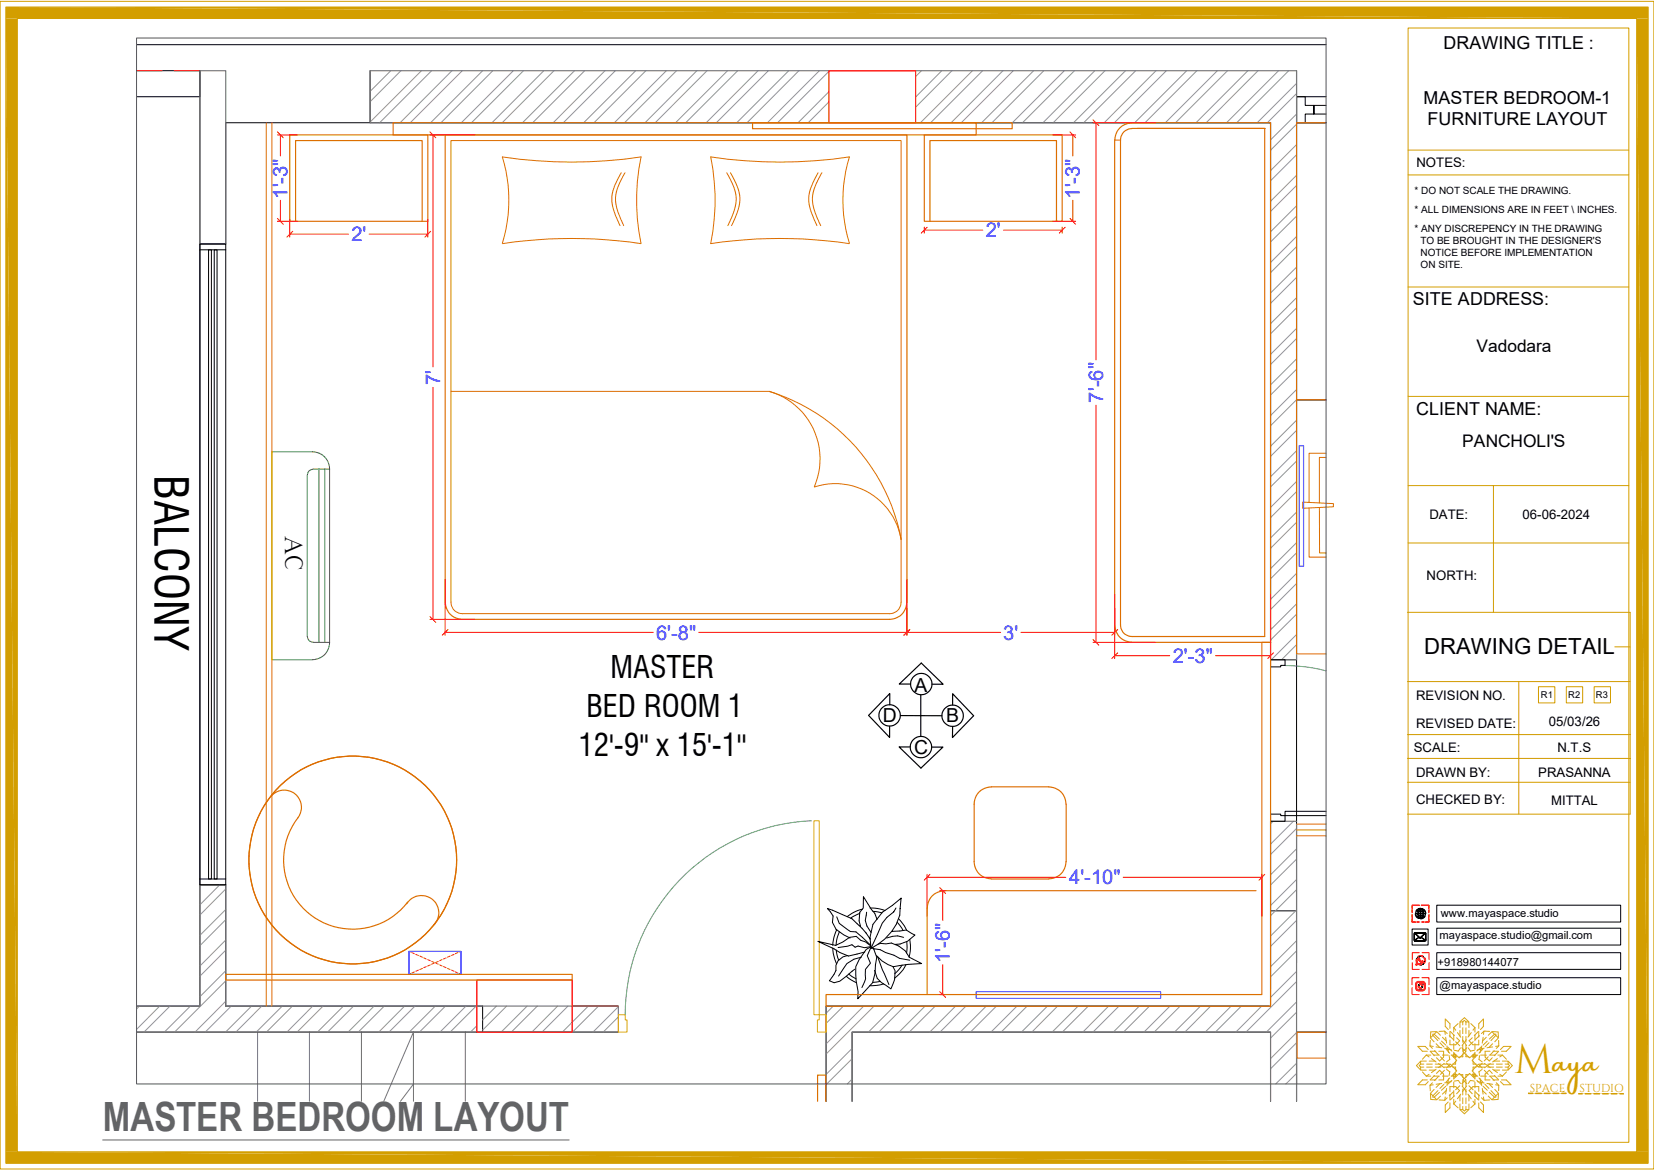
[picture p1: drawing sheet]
<svg xmlns="http://www.w3.org/2000/svg" width="420mm" height="297mm" viewBox="0 0 420 297" stroke-linecap="round" stroke-linejoin="round" font-family="sans-serif">
<path d="M65.4 262v17.6M78.6 262v17.6M91.8 262v17.6M97.5 279.6l7.5-17.6v13.2l-3.3 4.4M105 262v17.6M118.2 262v17.6" fill="none" stroke="#767676" stroke-width=".25"/>
<g fill="none" stroke="#000" stroke-width=".25">
<path d="M34.7 17.9h16.1v6.7h-16.1M34.7 11.3h302M50.8 17.9v237.5h-16.1M94 17.9v13.3M329.2 17.9v226.5M336.7 26.8h-3.1v2.2h-2.2v2.2h-2.2v-6.6h2.2v2.2h2.2v2.2h3.1M336.7 24.6h-7.5v6.6h7.5h-7.5M50.8 61.9h6.5v162.7h-6.5zM50.8 61.9h6.5v-30.7h265.3v136.3h6.6M50.8 63.4h6.5M53 63.4h.7v159.7h-.7zM54.4 63.4h.7v159.7h-.7z"/>
<path d="M322.6 167.5h3.7v1.4h-1.1v.4h-2.6zM322.6 208.5v42.5M322.6 206.7h2.6v.4h1.1v1.4h-3.7zM336.7 206h-10.4v1.1h10.4M50.8 224.6h6.5v30.8h65.3v6.6M50.8 223.1h6.5M212.5 236l-.7 2-.3 2M212.5 232.7l.6 1.7 2.8 2.1 1.4 .1 3.7 3.3M213.1 236.5l-.5 1.7-.3 1.7M215.9 238.1l-1.7-.8-1.9-1.4-.9-1.8 .1-1.6-1.4-1.9 6.2 2.6a20.8 20.8 0 0 1 4.6 5.2M218.3 231.9l-2.3 1.2M219 230.8l-2 .7-1.9 1.2"/>
<path d="M220 231.6l-.3 2 .4 1.5 1.1 1.6M220.9 230.5l1.9 .1 1.9 .5M221.7 231.4l2.2 .3M222.7 233.4l-.6-1.5-.8-1-2.1-3.3v2.9l-.9 1.1-.2 2.2 .4 1.4M223.1 239.6l.5-.1 1.4 .1 1.4-.2 1.8 .8 1.7 1.2 1 1.6 3.1 1.6-3.4 .2-3.8 .6-1.3-.5-1.6-1-1.4-1.3M224.1 231.6l2.5-1.8 2.2-1.8-.2 2.6a10.5 10.5 0 0 1-4 7.8l-3.4 2.3-.3-2.7 .8-3.3zM226.5 236.4l3.6-.3 2.2 1.3-1.8 1.5-1.9 .7-1.2 .1M227.5 230.5l-.6 1-1.7 1.4-1.2 1.5-2.8 6.2M227.8 234.1l1.5 2.1M228.1 233.2l1.6 1.9 .6 1.1M229.4 238l-1.5-.4-1.3 .1-1.5 .4M230.3 239l-.1 2.9"/>
<path d="M231 238.5l.2 2.2-.4 2.2M322.6 231.2h6.6M211.5 240.6l.1 1.4 .8 2.7M212.3 241.2l.7 2.6M212.8 240.5l2.4-.3 1.1-.4 .8 .7 .8-.3 1.6 .4 1.5-.3 .1-.2-1.3-1-1.2-.4-1.2-1-1.7 .3-1.7 1.1-1.8 .9-4.5-1 4.1 1.9 1.5 .9 2.1 .9 4.2-1M214.9 247.8l2.6 1.7M215.2 242.6a3.2 3.2 0 0 0-2.9 3.8l-1.7 2.6 1.2 .5 1.4-.4 3.8-3.1M215.5 247.3l1.9 1.2M218.7 243l-1.9 .5-1.7 1.1-2.2 3.2M221.2 240.3l-1.2 .7-1.9 2.6-.8 1.8 .1 3.5 .5 2.8-.1 1.8 3.8-4 .6-2.5 .1-2.1 .3-1.9-.8-2.3-.7-.2-.9 2.1 .8 1.9-1.2 1.6v2.4l-.9 2.2M221.6 240.8l1.9 .3 1.4 .7 2.1 .7 1.4 .8 2.6 .5M222.9 243l1.2 3.2 1.6 3.7"/>
<path d="M223.5 249.1l-1.9 .3M224.4 249.8l-1.8 .3-1.7 .1M226.8 245.4l.5 1.1-.1 2.2-1 2.3-2.4-1.6-1-1-.7-2.1M229.1 245l-1.9 2.2M230.1 244.9l-.8 1.3-2.1 2.1M322.6 255.4h-112.8v24.2M34.7 262h122.3M216.4 279.6v-17.6h106.2v17.6M336.7 262h-7.5v17.6"/>
</g>
<g fill="none" stroke="#939598" stroke-width=".25">
<path d="M94.1 17.9l-.1 .1M99.2 17.9l-5.2 5.3M101.8 17.9l-7.8 7.9M107 17.9l-13 13.1M109.6 17.9l-13.2 13.3M114.8 17.9l-13.2 13.3M117.4 17.9l-13.2 13.3M122.6 17.9l-13.3 13.3M125.1 17.9l-13.1 13.3M130.3 17.9l-13.2 13.3M132.9 17.9l-13.2 13.3M138.1 17.9l-13.2 13.3"/>
<path d="M140.7 17.9l-13.2 13.3M145.9 17.9l-13.2 13.3M148.5 17.9l-13.2 13.3M153.6 17.9l-13.1 13.3M156.3 17.9l-13.3 13.3M161.4 17.9l-13.2 13.3M164 17.9l-13.2 13.3M169.2 17.9l-13.2 13.3M171.8 17.9l-13.2 13.3M177 17.9l-13.2 13.3M179.5 17.9l-13.1 13.3M184.7 17.9l-13.2 13.3"/>
<path d="M187.3 17.9l-13.2 13.3M192.5 17.9l-13.2 13.3M195.1 17.9l-13.2 13.3M200.3 17.9l-13.2 13.3M202.9 17.9l-13.2 13.3M208.1 17.9l-13.2 13.3M210.5 18.1l-13.1 13.1M234 17.9l-1.5 1.5M239.1 17.9l-6.6 6.7M241.7 17.9l-9.2 9.3M246.9 17.9l-13.2 13.3M249.5 17.9l-13.2 13.3"/>
<path d="M254.7 17.9l-13.2 13.3M257.3 17.9l-13.2 13.3M262.5 17.9l-13.2 13.3M265 17.9l-13.1 13.3M270.3 17.9l-13.3 13.3M272.8 17.9l-13.2 13.3M278 17.9l-13.2 13.3M280.6 17.9l-13.2 13.3M285.8 17.9l-13.2 13.3M288.4 17.9l-13.2 13.3M293.5 17.9l-13.1 13.3M296.2 17.9l-13.2 13.3"/>
<path d="M301.3 17.9l-13.2 13.3M303.9 17.9l-13.2 13.3M309.1 17.9l-13.2 13.3M311.7 17.9l-13.2 13.3M316.9 17.9l-13.2 13.3M319.4 17.9l-13.1 13.3M324.7 17.9l-13.3 13.3M327.2 17.9l-13.2 13.3M210.5 25.9l-5.3 5.3M210.5 23.3l-7.9 7.9M210.5 31.1l-.1 .1M329.2 23.7l-7.4 7.5"/>
<path d="M329.2 31.5l-6.6 6.6M329.2 39.3l-6.6 6.6M329.2 21.2l-10 10M329.2 29l-6.6 6.5M329.2 36.7l-6.6 6.6M329.2 47.1l-6.6 6.6M329.2 54.9l-6.6 6.5M329.2 44.5l-6.6 6.6M329.2 52.2l-6.6 6.6M329.2 62.6l-6.6 6.6M329.2 70.4l-6.6 6.6M329.2 78.1l-6.6 6.7"/>
<path d="M329.2 60l-6.6 6.6M329.2 67.8l-6.6 6.6M329.2 75.6l-6.6 6.6M329.2 85.9l-6.6 6.6M329.2 93.7l-6.6 6.6M329.2 83.4l-6.6 6.6M329.2 91.1l-6.6 6.6M329.2 98.9l-6.6 6.6M329.2 101.5l-6.6 6.6M329.2 109.3l-6.6 6.6M329.2 117.1l-6.6 6.5M329.2 106.7l-6.6 6.6"/>
<path d="M329.2 114.4l-6.6 6.6M329.2 124.8l-6.6 6.6M329.2 132.6l-6.6 6.6M329.2 122.2l-6.6 6.6M329.2 130l-6.6 6.6M329.2 137.8l-6.6 6.6M329.2 140.3l-6.6 6.6M329.2 148.1l-6.6 6.6M329.2 155.9l-6.6 6.6M329.2 145.5l-6.6 6.6M329.2 153.3l-6.6 6.6M329.2 163.7l-3.8 3.8"/>
<path d="M329.2 161.1l-6.4 6.4M323.3 208.5l-.7 .6M328.4 208.5l-5.8 5.8M329.2 210.3l-6.6 6.6M329.2 218.1l-6.6 6.6M329.2 215.5l-6.6 6.6M55.8 224.6l-5 5.1M57.3 225.7l-6.5 6.6M57.3 233.5l-6.5 6.6M57.3 230.9l-6.5 6.5M57.3 238.6l-6.5 6.6M329.2 231.1l-6.6 6.5"/>
<path d="M329.2 225.8l-6.6 6.7M329.2 233.6l-6.6 6.6M329.2 238.8l-6.6 6.6M329.2 223.3l-6.6 6.6M35.4 255.4l-.7 .8M40.6 255.4l-5.9 5.9M43.2 255.4l-6.6 6.6M48.3 255.4l-6.6 6.6M57.3 241.2l-6.5 6.6M57.3 249l-13 13M57.3 246.4l-6.5 6.6M57.3 254.2l-7.8 7.8"/>
<path d="M58.7 255.4l-6.6 6.6M63.9 255.4l-6.6 6.6M66.5 255.4l-6.6 6.6M71.7 255.4l-6.6 6.6M74.3 255.4l-6.7 6.6M79.4 255.4l-6.5 6.6M82 255.4l-6.6 6.6M87.2 255.4l-6.6 6.6M89.8 255.4l-6.6 6.6M95 255.4l-6.6 6.6M97.6 255.4l-6.6 6.6M102.7 255.4l-6.5 6.6"/>
<path d="M105.4 255.4l-6.6 6.6M110.5 255.4l-6.6 6.6M113.1 255.4l-6.6 6.6M118.3 255.4l-6.6 6.6M120.9 255.4l-6.6 6.6M126.1 255.4l-3.5 3.5M128.7 255.4l-6.1 6.1M133.9 255.4l-6.6 6.6M136.4 255.4l-6.6 6.6M141.6 255.4l-6.6 6.6M144.2 255.4l-6.6 6.6M149.4 255.4l-6.6 6.6"/>
<path d="M152 255.4l-6.6 6.6M157 258.1l-3.8 3.9M157 255.6l-6.4 6.4M211.6 255.4l-1.8 1.8M214.2 255.4l-4.4 4.4M219.3 255.4l-9.5 9.6M222 255.4l-12.2 12.2M227.1 255.4l-6.6 6.6M229.7 255.4l-6.6 6.6M234.9 255.4l-6.6 6.6M237.5 255.4l-6.6 6.6M242.7 255.4l-6.6 6.6"/>
<path d="M245.3 255.4l-6.6 6.6M250.4 255.4l-6.6 6.6M253 255.4l-6.6 6.6M258.2 255.4l-6.6 6.6M260.8 255.4l-6.6 6.6M266 255.4l-6.6 6.6M268.6 255.4l-6.6 6.6M273.8 255.4l-6.6 6.6M276.4 255.4l-6.7 6.6M281.5 255.4l-6.5 6.6M284.1 255.4l-6.6 6.6M289.3 255.4l-6.6 6.6"/>
<path d="M291.9 255.4l-6.6 6.6M297.1 255.4l-6.6 6.6M299.7 255.4l-6.6 6.6M304.8 255.4l-6.6 6.6M307.4 255.4l-6.5 6.6M312.6 255.4l-6.6 6.6M315.2 255.4l-6.6 6.6M320.4 255.4l-6.6 6.6M329.2 241.4l-6.6 6.6M329.2 249.2l-12.8 12.8M329.2 257l-6.6 6.5M329.2 246.6l-6.6 6.6"/>
<path d="M329.2 254.3l-7.6 7.7M121.1 260.4l-1.6 1.6M216.4 268.8l-6.5 6.4M216.4 266.1l-6.6 6.7M216.4 273.9l-1.3 1.3M329.2 264.7l-6.6 6.6M329.2 272.5l-2.7 2.7M329.2 262.1l-6.6 6.6M329.2 269.9l-5.3 5.3"/>
</g>
<path d="M50.8 17.9h6.5v44h-6.5zM94 17.9h235.2v149.6h-6.6v-136.3h-228.6zM329.2 208.5h-6.6v46.9h-112.8v24.2M329.2 209.2v66M34.7 255.4h16.1v-30.8h6.5v30.8h99.7v6.6h-122.3M216.4 279.6v-17.6h106.2v17.6M336.7 262h-7.5v17.6" fill="none" stroke="#767676" stroke-width=".3"/>
<path d="M210.5 17.9h22v13.3h-22zM121.1 248.8h24.2v13.2h-24.2z" fill="none" stroke="#f00" stroke-width=".3"/>
<g fill="none" stroke="#dd6e00" stroke-width=".25">
<path d="M114.5 35.7h114.3v117.2a2.89 2.89 0 0 1-2.9 2.9h-108.5a2.89 2.89 0 0 1-2.9-2.9zM127.6 39.8a37.2 37.2 0 0 1 0 22M127.6 39.8a118.5 118.5 0 0 0 35.2 0 54.3 54.3 0 0 0 0 22M215.6 39.8a118.5 118.5 0 0 1-35.1 0 54.3 54.3 0 0 1 0 22 120.2 120.2 0 0 1 35.1 0M215.7 39.8a37.2 37.2 0 0 0 0 22M283 35.6h1.5M288.9 32.6h32.4M336.7 31.2h-7.5v70.3h7.5h-7.5v64.5h7.5M157.7 43.9l-1.7 3.4-.6 2.5v1.5l.3 1.8 1.7 4.2M158.7 43.9l-2 4.1-.4 2 .3 2.8 1.8 4.5M184.5 43.9l1.9 3.9 .5 2.4v1.5l-.4 1.6-1.7 4M185.5 43.9l2 4.1 .4 2-.1 1.5-.3 1.7-1.7 4.1"/>
<path d="M207.7 43.9l-1.9 4.1-.4 1.9v1.6l.3 1.6 1.7 4.2M208.7 43.9l-1.9 3.9-.5 2.2 .3 2.9 1.8 4.4M127.6 61.8a118.3 118.3 0 0 1 35.1 0M114.5 99.4h80.9a48.6 48.6 0 0 1 33.4 37.5 17 17 0 0 0-22-13.4 17.8 17.8 0 0 0-11.4-24.1M336.7 115.1h-4.3v12.5M336.7 116.1h-1.7v11.6M330.8 127.5l7.8 .3v.9l-7.8 .3zM332.4 129v12.4h4.3M335 128.9l.1 11.5h1.6M329.2 209.2h7.5M329.2 210.7h7.5M329.2 212.2h7.5"/>
<path d="M336.7 262h-7.3v6.6h7.3"/>
</g>
<path d="M34.7 17.9h6.4M44.2 17.9h6.6" fill="none" stroke="#f00" stroke-width=".25"/>
<path d="M206.7 208.4h1.3v49.2h-1.3zM157 257.6h1.7v1.3h.5v3.1h-2.2zM208 257.6h1.8v4.4h-2.2v-3.1h.4z" fill="none" stroke="#ffbf00" stroke-width=".25"/>
<path d="M326.3 169l5.3 .3 5.1 1M206 208.4a49.3 49.3 0 0 0-47.3 49.2" fill="none" stroke="#00b8b8" stroke-width=".25"/>
<path d="M247.9 251.8h46.8v1.6h-46.8z" fill="none" stroke="#00f" stroke-width=".25"/>
<g fill="none" stroke="#dd6e00" stroke-width=".3">
<path d="M73.6 34.2h35v22h-35zM99.8 31.2h148.1v3h-148.1zM191.1 31.2h65.9v1.5h-65.9zM234.7 34.2h35v22h-35zM287.4 32.6h33.7v129h-33.7a2.89 2.89 0 0 1-2.9-2.9v-123.1a2.89 2.89 0 0 1 2.9-3M75.1 56.2v-20.5h32.1v20.5M236.1 56.2v-20.5h32.2v20.5M230.3 152.9v-118.7h-117.3l.1 118.7a4.3 4.3 0 0 0 4.3 4.3h108.5a4.3 4.3 0 0 0 4.4-4.3M287.4 163a4.3 4.3 0 0 1-4.3-4.3l-.1-123.1a4.4 4.4 0 0 1 4.4-4.4h35.2v131.9h-35.2M251.7 199.7h14.6M251.7 199.8a4.3 4.3 0 0 0-4.3 4.3v14.6a4.3 4.3 0 0 0 4.3 4.4M266.3 199.8a4.3 4.3 0 0 1 4.4 4.3"/>
<path d="M68.7 202.3a4.4 4.4 0 0 1 6.1-.8 4.4 4.4 0 0 1 .8 6.1 17.6 17.6 0 0 0 3.3 24.6 17.6 17.6 0 0 0 24.6-3.2M270.7 218.7a4.3 4.3 0 0 1-4.4 4.4M270.7 204.1v14.6M103.3 229.4a4.4 4.4 0 0 1 6.4-1.1 4.4 4.4 0 0 1 .4 6.6M251.7 223.1h14.6M209.8 252.5h110.6v-89.4h2.2v92.3h-112.8zM207.6 279.6v-6.7h2.1v6.7"/>
<circle cx="89.6" cy="218.3" r="26.4"/>
</g>
<path d="M329.2 101.5h7.5M329.9 113.2h1.1v30.6h-1.1zM103.8 241.5h13.3v5.9h-13.3z" fill="none" stroke="#00f" stroke-width=".3"/>
<g fill="none" stroke="#cd2027" stroke-width=".25">
<path d="M103.8 241.5l.4 .2M104.2 247.1l-.4 .3M104.6 241.8l.6 .3M105.2 246.7l-.6 .3M105.6 242.3l.7 .3M106.3 246.3l-.7 .2M106.6 242.7l.7 .3M107.3 245.8l-.7 .3M107.6 243.2l.6 .3M108.2 245.4l-.6 .3M108.6 243.6l.7 .3M109.3 244.9l-.7 .3"/>
<path d="M109.6 244.1l.7 .2M110.3 244.5l-.7 .3M110.6 244.5l.7 .3M111.3 244.1l-.7 .2M111.6 244.9l.7 .3M112.3 243.6l-.7 .3M112.6 245.4l.7 .3M113.3 243.2l-.7 .3M113.6 245.8l.7 .3M114.3 242.7l-.7 .3M114.6 246.3l.7 .2M115.3 242.3l-.7 .3"/>
<path d="M115.6 246.7l.7 .3M116.3 241.8l-.7 .3M116.6 247.1l.5 .3M117.1 241.5l-.5 .2"/>
</g>
<path d="M79.5 119.1a1.45 1.45 0 0 0-1.4 1.5M79.5 119.1h4.2a4.3 4.3 0 0 0-4.4-4.4h-10.3v52.8h10.3a4.3 4.3 0 0 0 4.4-4.4h-4.2M81 119.1v44M82.5 119.1v44M83.7 119.1v44zM78 120.6v41M78.1 161.6a1.45 1.45 0 0 0 1.4 1.4" fill="none" stroke="#2eb800" stroke-width=".25"/>
<path d="M34.7 9.7h302v265.5h-302z" fill="none" stroke="#545454" stroke-width=".25"/>
<path d="M145.3 255.4h11.7" fill="none" stroke="#cd2027" stroke-width=".3"/>
<g fill="none" stroke="#000" stroke-width=".3">
<path d="M225.9 178.9v-2.8l-5.3 5.5 5.3 5.6v-2.8M231.2 173.7h-2.9l5.6-5.4 5.6 5.4h-2.9M233.8 176.4v10.5M241.9 178.9v-2.8l5.3 5.6-5.3 5.5v-2.8M228.6 181.7h10.6M231.1 189.6h-2.8l5.5 5.4 5.6-5.3h-2.8"/>
<circle cx="233.9" cy="173.7" r="2.71"/>
<circle cx="225.9" cy="181.6" r="2.71"/>
<circle cx="233.9" cy="189.7" r="2.71"/>
<circle cx="241.9" cy="181.7" r="2.71"/>
</g>
<g fill="none" stroke="#e0ac11" stroke-width=".25">
<path d="M370.2 259.8l-1.1 1.1M370.8 259.3l1.1-.9 1 .9M371.4 259.4h-.7v1.5M371.4 259.4v.8M371.8 259l-.4 .4M371.9 259l.3 .4M372.2 259.4h.8v1.5M372.2 259.4v.8M373.5 259.8l1 1.1M360.7 269.5l-1 1 1 1.1M360.7 270.9v.8h1.5M360.7 270.1l-.3 .4 .3 .4"/>
<path d="M360.7 270.9h.8M360.7 270.1h.8M361.2 272.1l1 1.1M362.2 269.4h-1.5v.7M362.2 273.2h1.1M362.2 267.8h1.1M362.2 267.8l-1 1.1M362.2 267.8l.7 .5M362.2 270.9h1.5M362.2 270.1h1.5M362.4 274.2h-1.2l-1.2 1.2h1.9l.8-.8M362.7 266.4l-.8-.8h-1.9l1.2 1.3h1.2"/>
<path d="M362.9 272.7l-.7 .5M362.9 271.7h1.5M362.9 269.4h1.5M363.1 265.5l.6 .6M363.1 274.2h1.5M363.1 266.9h1.5M363.2 264.1l-.1 1.4 .8 .1M363.2 277.7l.1 1.4M363.2 267l1 1M363.3 279.1l1.4 .1M363.5 268.7l1.2 .9M363.7 274.9l-.6 .6"/>
<path d="M363.9 262.8l-.7 .7 1 1M363.9 278.2v.3h.3M363.9 262.6h.3M363.9 262.5v.3M363.9 262.8l1.2 1.4M363.9 275.4l-.8 .1 .1 1.4M364.1 273.2h1.4M364.1 267.8h1.4M364.2 276.6l-1 .9 .7 .7M364.2 262.6l.6-.7 1 .9M364.2 262.6l1.3 1.2M364.2 273l-1 1.1"/>
<path d="M364.2 266.7l1.1 1.1M364.4 270.9h1.5M364.4 270.1h1.5M364.7 271.4l-1.2 .9M364.7 265.8l1.4 .2M364.7 265l.9 .9M364.7 261.9l-1.4 .1-.1 1.4M364.7 272.5l.8-.8 1.1 1v1.5h-1.3M365.1 276.9l-1.2 1.3M365.3 273.3l-1.1 1M365.3 270l.7 .5M365.3 266.9h1.3v1.5l-1.1 .9-.8-.8"/>
<path d="M365.4 261.8l1.5-.1 .1 .9M365.5 277.3l-1.3 1.2M365.6 275.1l-.9 1M365.6 264.7l1 1.1M365.8 278.3l-1 .9-.6-.7M365.8 268.3l1 1M366 270.5l-.7 .5M366 270.5l.7 .6M366 264.3l1.1 1M366.1 275l-1.4 .3M366.3 263.3l.9 1M366.3 273.2h1.4"/>
<path d="M366.3 267.8h1.4M366.6 275.3l-1 1M366.6 270.9h1.5M366.6 270.1h1.5M366.7 270l-.7 .5M366.8 271.7l-1 1.1M366.8 266.1l.9 .1 .1 1M366.9 261.8l.6 .6M367 278.5l-.1 .8-1.5-.1M367.1 263.3l.2 1.5M367.1 275.8l-1.1 1M367.2 266.3l.9 1.1"/>
<path d="M367.2 276.8l-.9 .9M367.3 271.1l.6-.6 .4 .4 .3-.4 1.3 1.3-1.3 1.3M367.3 276.3l-.2 1.4M367.3 271.5l.8 .6-.1 1M367.4 265.5l.1 .9 1.1 .1M367.5 278.7l-.6 .6M367.6 265.8l1.1 1M367.7 279.7l-.7 .8v1.9l1.2-1.2v-1.2M367.8 273.8l-.1 1-.9 .1M368 268l.1 .9-.8 .6M368 262.9l1.1 1M368.1 273.6l-.9 1.1"/>
<path d="M368.2 261.1v-1.2l-1.2-1.2v1.9l.7 .8M368.2 277.1v-1.3h1.5l.9 1.1-.7 .8M368.2 261.8v1.5M368.2 277.8v1.5M368.3 261.9l1 1M368.5 267.8h1.1v.8M368.6 274.6l-1.1 .1-.1 .9M368.6 267.9l1.3 1.3-1.3 1.3-.3-.4-.4 .4-.6-.6M368.7 274.2l-1.1 1.1M368.9 270.9h.7v.8M369.1 267.8v.5h.5M369.1 277.2l-1.1 1"/>
<path d="M369.1 267.1v1.2h.9M369.1 267.7h.6v.6M369.1 260.9v1.1M369.1 262.7v1.5M369.1 264.9v1.5M369.1 274.7v1.4M369.1 276.9v1.4M369.1 279.1v1.1M369.1 260.9l.6 .6M369.2 273.8l1.3-1.3 1.3 1.3-.4 .3 .4 .4-.6 .6M369.3 274.4l1-.1 .5 .7M369.3 278.2l-1 1"/>
<path d="M369.6 272.4v.8h-1.1M369.6 272.7h-.5v.5M369.6 264.5l1.1 1M369.6 269.3v.8h-.7M369.7 272.8v.5h-.6M369.7 279.5l-.6 .7M369.9 263.4l.7 .8-.9 1h-1.5v-1.2M370 272.8h-.9v1.1M370.1 262.1l.8 1.2M370.7 272.8h.7v.8M370.7 275.6l-1.1 1M370.7 261.6v1.4"/>
<path d="M370.7 278v1.5M370.8 266l-.5 .8-1-.2M370.9 277.7l-.8 1.2M371.2 266l.6 .6-.4 .4 .4 .3-1.3 1.3-1.3-1.3M371.3 275.7l.5 .7-.5 .8M371.3 263.9l.5 .7-.5 .8M371.4 267.5v.8h-.7M371.4 260.9v1.5M371.4 263.1v1.5M371.4 265.3v1.5M371.4 274.3v1.5M371.4 276.5v1.5"/>
<path d="M371.4 278.7v1.5M372.2 267.5v.8h.8M372.2 260.9v1.5M372.2 263.1v1.5M372.2 265.3v1.5M372.2 274.3v1.5M372.2 276.5v1.5M372.2 278.7v1.5M372.3 263.9l-.4 .7 .5 .8M372.4 275.7l-.5 .7 .4 .8M372.5 266l-.6 .6 .3 .4-.3 .3 1.3 1.3 1.3-1.3M372.7 277.7l.9 1.2"/>
<path d="M372.8 266l.6 .8 1-.2M373 272.8h-.8v.8M373 261.6v1.4M373 278v1.5M373 275.6l1.1 1M373.6 262.1l-.9 1.2M373.8 272.8h.7v1.1M373.8 263.4l-.8 .8 1 1h1.5v-1.2M374 279.5l.5 .7M374.1 272.8v.5h.4M374.1 272.4v.8h1.1M374.1 272.7h.5v.5"/>
<path d="M374.1 264.5l-1.1 1M374.1 269.3v.8h.8M374.4 278.2l1 1M374.4 274.4l-1-.1-.6 .7M374.5 273.8l-1.3-1.3-1.3 1.3 .3 .3-.3 .4 .6 .6M374.5 267.1v1.2h-.7M374.5 267.7h-.4v.6M374.5 260.9v1.1M374.5 262.7v1.5M374.5 264.9v1.5M374.5 274.7v1.4M374.5 276.9v1.4"/>
<path d="M374.5 279.1v1.1M374.5 260.9l-.5 .6M374.6 277.2l1.1 1M374.6 267.8v.5h-.5M374.9 270.9h-.8v.8M375 274.2l1 1.1M375 267.9l-1.2 1.3 1.2 1.3 .4-.4 .4 .4 .6-.6M375.1 274.6l1 .1 .2 .9M375.2 267.8h-1.1v.8M375.4 261.9l-1 1M375.5 261.1v-1.2l1.2-1.2v1.9l-.8 .8M375.5 261.8v1.5"/>
<path d="M375.5 277.1v-1.3h-1.5l-1 1.1 .8 .8M375.5 277.8v1.5M375.5 273.6l1.1 1.1M375.6 270.9h1.5M375.6 270.1h1.5M375.7 262.9l-1.1 1M375.7 268l-.2 .9 .8 .6M375.8 273.8l.2 1 .9 .1M375.9 279.7l.8 .8v1.9l-1.2-1.2v-1.2M376 273.2h1.4M376 267.8h1.4M376 265.8l-1 1"/>
<path d="M376.2 278.7l.6 .6M376.3 265.5l-.2 .9-1 .1M376.3 271.5l-.8 .6 .2 1M376.4 271.1l-.6-.6-.4 .4-.4-.4-1.2 1.3 1.2 1.3M376.4 276.3l.2 1.4M376.4 276.8l1 .9M376.6 266.3l-1.1 1.1M376.6 275.8l1.1 1M376.6 263.3l-.2 1.5M376.7 278.5l.1 .8 1.4-.1M376.8 261.8l-.6 .6M376.9 266.1l-.9 .1-.2 1"/>
<path d="M376.9 271.7l1 1.1M376.9 270l.8 .5M377.1 275.3l1 1M377.4 263.3l-1 1M377.6 275l1.4 .3M377.7 264.3l-1.1 1M377.7 270.5l.7 .5M377.7 270.5l-.8 .6M377.8 270.9h1.5M377.8 270.1h1.5M377.9 278.3l.9 .9 .7-.7M377.9 268.3l-1 1"/>
<path d="M378.1 275.1l.9 1M378.1 264.7l-1 1.1M378.2 277.3l1.3 1.2M378.2 273.2h1.4M378.2 267.8h1.4M378.2 261.8l-1.4-.1-.1 .9M378.3 266.9h-1.2v1.5l1.1 .9 .7-.8M378.4 273.3l1 1M378.4 270l-.7 .5M378.6 276.9l1.2 1.3M378.9 272.5l-.7-.8-1.1 1v1.5h1.2M379 261.9l1.4 .1 .1 1.4"/>
<path d="M379 271.4l1.2 .9M379 265.8l-1.4 .2M379 265l-.9 .9M379.1 274.2h1.4M379.1 266.9h1.4M379.3 271.7h1.5M379.3 269.4h1.5M379.4 273l1.1 1.1M379.4 266.7l-1 1.1M379.5 262.6l-.7-.7-.9 .9M379.5 262.6l-1.3 1.2M379.5 262.6h.3"/>
<path d="M379.6 276.6l.9 .9-.7 .7M379.8 275.4l.8 .1-.1 1.4M379.8 262.8l.7 .7-.9 1M379.8 278.2v.3h-.3M379.8 262.5v.3M379.8 262.8l-1.2 1.4M379.9 274.9l.7 .6M380 270.9h1.5M380 270.1h1.5M380.2 268.7l-1.2 .9M380.4 279.1l-1.4 .1M380.4 273.2h1.1"/>
<path d="M380.4 267.8h1.1M380.5 277.7l-.1 1.4M380.5 267l-1.1 1M380.5 264.1l.1 1.4-.8 .1M380.6 265.5l-.7 .6M380.8 272.7l.7 .5M381 266.4l.8-.8h1.9l-1.2 1.3h-1.2M381.3 274.2h1.2l1.2 1.2h-1.9l-.8-.8M381.5 269.4h1.4v.7M381.5 267.8l1 1.1M381.5 267.8l-.7 .5M382.2 270.9h.7"/>
<path d="M382.2 270.1h.7M382.5 272.1l-1 1.1M382.9 270.9v.8h-1.4M382.9 270.1l.4 .4-.4 .4M383 269.5l1 1-1 1.1M369.1 280.2l1.1 1M370.7 280.2v1.5h.7M370.8 281.7l1.1 1 1-1M371.4 281.7l.4 .3M371.4 280.9v.8M372.2 281.7l-.3 .3M372.2 280.9v.8"/>
<path d="M373 280.2v1.5h-.8M374.5 280.2l-1 1"/>
</g>
<g fill="#d39e00">
<path d="M1.5 1.8l417 2.9h-417z"/>
<path d="M1.5 1.8h417v2.9z"/>
<path d="M415.6 4.7l2.9 287.7h-2.9z"/>
<path d="M415.6 4.7h2.9v287.7z"/>
<path d="M1.5 4.7l2.9 287.7h-2.9z"/>
<path d="M1.5 4.7h2.9v287.7z"/>
<path d="M1.5 292.4l417 2.9h-417z"/>
<path d="M1.5 292.4h417v2.9z"/>
</g>
<g fill="none" stroke="#d39e00" stroke-width=".25">
<path d="M0 .3h419.9v296.5h-419.9zM1.5 1.8h417v293.5h-417zM4.4 4.7h411.2v287.7h-411.2zM357.5 7.1h56.1v282.9h-56.1zM357.5 38.1h56.1M357.5 44.4h56.1M357.5 72.9h56.1M357.5 100.6h56.1M357.5 123.3h56.1M357.5 137.8h56.1M379.2 123.3v32.1M357.4 155.4h56.5v51.3h-56.5"/>
<path d="M357.4 173h56.5M385.7 173v33.7M390.7 174.3h4.1v4.1h-4.1zM397.7 174.3h4.2v4.1h-4.2zM404.8 174.3h4.1v4.1h-4.1zM410 164.2h3.9M357.4 198.6h56.5M357.4 186.5h56.5M357.4 192.5h56.5M388.1 277.6h9.5M389.2 277.5h-1.1l1.1 .1M389.9 277.6h1.5"/>
<path d="M389.9 277.5h1.5M392.1 277.6h1.5M392.1 277.5h1.5M394.3 277.6h1.5M394.3 277.5h1.5M396.5 277.5h1.1l-1.1 .1M400.9 277.7h11.3M401.8 277.6h-.9l.9 .1M402.5 277.6h1.5M402.5 277.7h1.5M404.7 277.6h1.5M404.7 277.7h1.5"/>
<path d="M406.9 277.6h1.5M406.9 277.7h1.5M409.1 277.6h1.5M409.1 277.7h1.5M411.3 277.6l.9 .1h-.9"/>
</g>
<g fill="none" stroke="#000" stroke-width=".25">
<path d="M358.6 235.8h4v4.1h-4zM359.1 236.8l3 .1M359.1 238.8h3M359.2 236.8h2.8M359.2 238.9h2.8M359.2 236.9l1.1 1-1.1 .7zM359.3 236.7l2.7 .1 .1 1.8-.2 .3h-2.6M359.4 238.8h-.2l1.1-.8 .3 .2 .2-.2 1.1 .8h-.1M359.4 236.7l-.4 .3v1.6l.4 .3M359.5 232l.2 .7 .4-.2-.1-.5M359.6 231.3l.1-.1 .4 .2-.1 .5h-.5zM359.8 232.8l.3-.2 .5 .5z"/>
<path d="M359.8 231.1l.8-.4-.5 .5zM360.1 232l.1 .5 .4-.1v-.4M360.2 231.4l.4 .1v.4h-.5zM360.3 232.6l.3-.1v.5zM360.6 230.8v.6l-.3-.1zM360.7 230.5l-.9 .4-.3 .4M360.8 232.5l.3 .1-.3 .4zM360.8 231.5l.4-.1 .1 .5h-.5zM360.8 230.8l.3 .5-.3 .1zM360.9 237.9l1.1-1v1.7zM361.3 232l-.1 .5-.4-.1v-.4M361.3 232.6l.3 .2-.8 .3z"/>
<path d="M361.4 230.8l.5 .4 .2 .7h-2.7M361.4 232l-.1 .5 .4 .2 .2-.7M361.6 231.1l-.3 .1-.5-.5a1.16 1.16 0 0 1 1.1 1.2h-.5l-.1-.5 .4-.2M361.8 236.8l-1.2 1.2-1.3-1.1M361.9 232.6l-.6 .6-.6 .1M362.1 231.9h-2.7l.1 .6 .5 .6M364.8 229.8h46.7v4.3h-46.7zM364.8 235.6h46.7v4.3h-46.7zM359.6 249.3h2.1M359.6 249.4h2.1M361.7 251.3h-2.1M364.8 241.9h46.7v4.2h-46.7z"/>
<path d="M364.8 248.2h46.7v4.3h-46.7z"/>
</g>
<g fill="#000">
<path d="M359 237h.2zM359 237l.2 .1zM359 237.1l.2 1.5zM359 238.6h.2zM359 238.6l.3 .1zM359 238.6h.4zM359 238.7h.2zM359 238.7h.3zM359.1 236.9h.3zM359.1 236.9h.1zM359.1 238.7l.1 .1zM359.1 238.7h.1z"/>
<path d="M359.1 238.8h.1zM359.1 238.8h.2zM359.1 236.9h.2zM359.1 238.8h.3zM359.2 236.9l1.2 1zM359.4 231.6l.1 .1zM359.4 231.7l.1 .2zM359.4 232l.1 .2zM359.4 232.2h.1zM359.4 232.2l.2 .1zM359.4 231.5l.1 .1zM359.4 231.5h.2l-.1 .1z"/>
<path d="M359.4 232.3l.2 .1zM359.4 231.5h.2zM359.5 231.4l.1 .1zM359.5 232.4l.1 .1zM359.5 231.3l.1 .1zM359.5 232.5l.2 .1zM359.5 231.2h.2zM359.5 232.6l.2 .1zM359.6 231.1l.4 .1zM359.6 231.2h.1zM359.6 232.7h.4zM359.6 232.7l.2 .1z"/>
<path d="M359.6 232.7h.4l-.2 .1zM359.7 231.1h.3zM359.7 232.8h.2zM359.7 231.1h.1zM359.7 231h.2zM359.7 232.8l.3 .1zM359.7 231.2h.3zM359.7 231.2h.4zM359.8 230.9l.1 .1zM359.8 230.9h.2zM359.8 231.2h.3zM359.8 232.6l.2 .1z"/>
<path d="M359.8 232.6h.3zM359.8 232.9l.3 .1zM359.8 231.2l.5 .1zM359.8 231.2h.5zM359.9 230.8h.2zM359.9 233h.3zM359.9 230.8h.3zM359.9 231.3h.4zM359.9 231.3h.6zM359.9 232.6h.4zM359.8 232.6h.5zM359.9 233l.4 .1z"/>
<path d="M360 231.3h.6zM360 231.6h.2zM360 231.6l.1 .3zM360 231.6h.2l-.1 .3zM360 232l.2 .2h-.2zM360 232l.2 .2zM360 232.2h.2zM360 232.2l.2 .2zM360 232.5h.5zM360 230.8h.3zM360 231.3l.6 .1zM360 231.4h.8z"/>
<path d="M360 231.4h1.3zM360 231.4h1.4zM360 232.5h.8zM360 232.5h.6zM360 233.1h.6zM359.2 238.6l.8-.6zM359.4 238.6l.9-.6zM360.1 230.7h1.2zM360.1 230.7l.2 .1zM360.1 230.7h.5zM360.1 231.4h1.3zM360.1 231.4l.1 .2h-.2z"/>
<path d="M360.1 231.4l.1 .2zM360.1 232.4l.1 .1zM360.1 232.5h1.2zM360.1 232.5h1.3zM360 232.5h1.4zM360.1 233.1h1.2zM360.1 233.1l1 .1zM360.1 232.6l.3 .1zM360 238h.3zM360.1 238h.2zM360.1 231.2h.2zM360.2 231.2h.1z"/>
<path d="M360.2 231.1l.1 .1zM360.2 231.1h.2l-.1 .1zM360.2 231.4h.8zM360.2 231.4h1zM360.2 232.7l.2 .1zM360.2 231.1h.2zM360.3 231.1h.1zM360.3 232.8l.2 .1zM360.1 238h.4zM360.3 237.9l.2 .1zM360.3 230.6l1 .1zM360.3 231h.2z"/>
<path d="M360.2 232.5h1zM360.3 232.4l.9 .1zM360.3 232.9l.3 .1zM360.3 233.2l.5 .1zM360.3 233.2h.8zM360.3 238h.3zM360.4 230.8l.1 .2zM360.4 230.8h.2l-.1 .2zM360.4 233h.2zM360.4 230.8h.4zM360.4 230.8h.2zM360.4 231.4h.6z"/>
<path d="M360.4 231.4l.4 .1zM360.4 232.4h.6zM360.3 232.4h.8zM360.4 232.4h.7zM360.4 233h.4zM360.4 233l.5 .1zM360.4 233h.6zM360.4 238h.4l-.2 .2zM360.5 233.1h.3zM360.5 233.1h.4zM360.4 230.8h.6zM360.6 230.7l.4 .1z"/>
<path d="M360.3 230.6h.8zM360.6 230.5l.5 .1zM360.6 230.8l.2 .5zM360.6 231.3l.2 .1zM360.6 231.5h.2zM360.6 231.5l.2 .4zM360.6 232l.2 .4zM360.6 232.4h.2zM360.6 232.4h.4zM360.6 232.5h.2zM360.6 232.5l.2 .5zM360.6 233h.2z"/>
<path d="M360.6 238h.2zM360.7 237.9l.3 .1zM360.8 230.8h.2zM360.8 232.5h.6zM360.8 230.8l.3 .1zM360.8 233h.2zM360.8 238h.3zM360.8 230.7l.6 .1zM360.9 238l1.1 .6zM360.9 230.9l.2 .2zM360.9 232.9h.2zM361 231.1h.2z"/>
<path d="M360.8 231.4h.6zM361 231.3h.4zM361 232.5l.5 .1zM361 232.8l.1 .1zM361 232.8h.1zM361 231.1l.3 .1zM361 232.7h.2zM361.1 230.8h.4zM360.8 233.1h.5zM361.1 233.1h.3zM361.1 231.2l.4 .1zM361.1 231.2h.5z"/>
<path d="M361.1 232.6h.2zM361.1 232.6l.1 .1h-.2zM361.1 232.6h.2l-.1 .1zM361.1 231.3h.4zM361.1 232.6h.4zM361.1 232.6h.5zM361.2 231.4l.2 .2zM361.3 230.8h.2zM361.3 230.8l.4 .1zM361.3 231.6h.1zM361.3 231.6l.1 .3h-.1zM361.3 231.6l.1 .3z"/>
<path d="M361.3 232l.1 .2zM361.3 232h.1v.2zM361.3 232.2h.1zM361.3 232.2l.1 .3h-.2zM361.3 232.2l.1 .3zM361.3 232.6h.3zM361.3 233h.2zM361.3 231.2h.3zM361.3 232.6l.4 .1zM361.4 231.2h.3zM361.4 232.7h.4zM361.4 230.9l.3 .1z"/>
<path d="M361.4 231.1l.3 .1zM361.4 232.7l.4 .1zM361.4 232.7h.4v.1zM361.4 232.9h.3zM361.5 231l.3 .1zM361.4 231.1h.3zM361.5 231.1h.2zM361.5 232.8h.2zM361.6 231.1h.2zM361.6 232.8h.2zM361.6 231.1l.2 .1zM361.7 231.2h.2z"/>
<path d="M361.7 231.2h.1zM361.7 231.2l.2 .1zM361.7 232.6l.1 .1zM361.7 232.6h.2zM361.7 231.3l.3 .1zM361.8 232.5l.1 .1h-.2zM361.8 232.5l.1 .1zM361.8 236.9h.3zM360.7 237.9l1.1-1zM361.8 236.9h.1l-1 1zM361.8 238.6l.3 .1zM361.8 231.4h.2z"/>
<path d="M361.8 231.4l.2 .2zM361.8 232.4h.2zM361.8 238.7h.3zM361.9 232.3l.1 .1zM361.8 238.8h.3zM361.9 238.8h.2zM361.9 231.6l.1 .1zM361.9 231.7l.2 .2zM361.9 232l.1 .2zM361.9 232h.2l-.1 .2zM361.9 232.2h.1zM361.9 232.2l.1 .1z"/>
<path d="M361.9 238.7l.2 .1zM361.9 238.7h.2zM361.9 236.9h.2zM362 236.9h.1zM362 236.9l.1 .1zM362 237h.1zM362 237l.1 .1zM362 237.1l.1 1.5zM362 238.6h.1zM359.5 249.6h.3zM359.5 249.6l.2 .1zM359.5 249.7h.2z"/>
<path d="M359.5 249.7l.2 .1zM359.5 249.8l.2 1.1h-.2zM359.5 249.8h.2v1.1zM359.5 250.9h.2zM359.5 250.9l.2 .1zM359.5 251h.3zM359.5 251l.3 .1zM359.5 251.1h.3zM359.5 244.9h.4zM359.5 244.9h.7zM359.5 244.9h.3zM359.5 244.9h.2z"/>
<path d="M359.5 244.9l.2 .1zM359.5 245h.2zM359.5 249.5l.3 .1zM359.5 249.5h.3zM359.5 251.1l.4 .1zM359.6 243.5l.2 .1zM359.6 243.5h.3zM359.6 243.6l.2 .1zM359.6 243.7l.2 .1zM359.6 243.8l.2 .1zM359.6 243.9l.3 .2zM359.6 244.1h.3z"/>
<path d="M359.6 244.6l1 .1zM359.6 244.7h1zM359.6 244.7h1.2zM359.6 244.7h1.9zM359.6 244.7l1.8 .2h-1.9zM359.6 244.7h1.9l-.1 .2zM359.6 249.5h.3zM359.6 251.2h.3zM359.6 251.2h.4zM359.6 243.4h.3zM359.6 243.4l.3 .1h-.3zM359.6 243.4h.3v.1z"/>
<path d="M359.6 244.1l.4 .2h-.3zM359.6 244.1l.4 .2zM359.6 249.4h.4zM359.6 249.4h.5zM359.6 249.4l.3 .1zM359.6 251.2l.4 .1zM359.6 251.3h.5zM359.7 244.3h.3zM359.7 244.3l.2 .3h-.3zM359.7 244.3h.3l-.1 .3zM359.7 243.2h.3zM359.7 243.2l.2 .2h-.3z"/>
<path d="M359.7 243.2h.3l-.1 .2zM359.7 249.3l2 .1zM359.7 251.4l1.8 .1zM359.7 251.4h2zM359.8 243.1l.2 .1zM359.8 243.1h.3zM359.9 243h.4zM359.9 243l.2 .1h-.3zM359.9 243h.4l-.2 .1zM359.9 244.6h.5zM359.7 249.3h2zM359.9 249.2l1.8 .1z"/>
<path d="M359.9 251.5h1.5zM359.9 251.5h1.6zM360 242.9l.3 .1zM360 242.9h.4zM360 242.8h.6zM360 242.8h.8zM359.9 249.2h1.6zM360 249.1l1.5 .1zM360 251.5h1.3zM360 251.5h1.4zM360 242.8h1.5zM360 250.3l.3 .1z"/>
<path d="M360.1 250.1h.3zM360.1 250.1l.2 .1zM360.1 250.2h.2zM360.1 250.2l.2 .1zM360.1 250.3h.2zM360.1 250.4h.2zM360.1 250.4l.3 .1zM360.1 250.5l.3 .1zM360.1 250.6h.3zM360.1 243.5h.5zM360 249.1h1.4zM360.1 249.1h1.3z"/>
<path d="M360.1 250l.3 .1zM360.1 250h.4zM360.1 250.6h.4zM360.1 250.6l.4 .1zM360.2 242.7l1.3 .1zM360.2 243.4h.4zM360.2 243.4l.4 .1zM360.2 243.5h.4zM360.2 243.5l.3 .1zM360.2 243.6h.3zM360.2 243.6l.3 .1zM360.2 249.9l.4 .1z"/>
<path d="M360.2 249.9h.5zM360.2 250h.3zM360.2 250h.4zM360.2 250.7h.3zM360.2 250.7h.4zM360.2 250.7h.5zM360.2 250.7h.9zM360.2 250.7h1zM360.2 244.9h1.2zM360.2 244.9h.9zM360.2 243.3l.3 .1zM360.2 243.7h.3z"/>
<path d="M360.2 243.7l.4 .1zM360.2 249.9h1zM360.2 250.7l.9 .1zM360.2 242.7h1.2zM360.3 242.7h1.1zM360.3 244.6h.1zM360.2 243.3h.3zM360.3 243.2l.2 .1zM360.3 243.8h.3zM360.3 243.2h.1zM360.3 243.2h.2zM360.3 243.8l.4 .1z"/>
<path d="M360.2 249.9h.9zM360.3 249.8l.8 .1zM360.3 250.8l.7 .1zM360.3 250.8h.8zM360.3 242.7h1zM360.4 242.6l.9 .1zM360.4 243.9l.4 .1zM360.4 244l.5 .1zM360.4 244.9h.7zM360.3 249.8h.8zM360.4 249.8h.7zM360.4 250.9l.5 .1z"/>
<path d="M360.4 250.9h.6zM360.4 242.6h.7zM360.5 242.6h.6zM360.5 244.9l.4 .1zM360.5 244.9h.6zM360.5 244.1h.4zM360.5 244.1h.9zM360.4 249.8h.6zM360.5 249.7l.5 .1zM360.5 251h.3zM360.5 251h.4zM360.6 244.1h.8z"/>
<path d="M360.6 244.1l.8 .1zM360.6 242.6h.5zM360.6 245h.3zM360.6 244.2h.8zM360.5 249.7h.4zM360.6 249.7h.3zM360.6 242.6h.3zM360.7 244.2h.7zM360.7 244.2l.6 .1zM360.7 249.9l.5 .1zM360.8 242.8h.8zM360.8 244.3h.5z"/>
<path d="M360.8 250h.4zM360.7 250.7h.5zM360.8 250.7h.4zM360.9 244.3h.3zM360.9 244.3h.4zM360.9 250h.4zM360.9 250.7h.3zM360.8 244.7h.7zM360.9 244.7h.7zM360.9 244.1h.5zM360.9 250l.4 .1zM360.9 250.6h.4z"/>
<path d="M361 242.8h.6zM361 242.8l.6 .1zM361 244.1h.4zM361 244.3h.2zM361 250.1h.3zM361 250.6h.3zM361 244l.4 .1zM361 250.1l.3 .1zM361 250.5h.3zM361.1 244h.1zM361 244h.4zM361.1 244h.3z"/>
<path d="M361.1 244.3h.1zM361.1 250.2h.2zM361.1 250.2l.2 .1zM361.1 250.3h.2zM361.1 250.3l.2 .1zM361.1 250.4h.2zM361.1 250.4l.2 .1zM361.1 244.6h.5zM361.2 242.9l.5 .1zM361.2 249.6h.3zM361.2 249.6l.3 .1zM361.2 249.7h.3z"/>
<path d="M361.2 249.7l.3 .1zM361.2 249.8h.2zM361.2 249.8h.3zM361.2 249.6h.2zM361.2 249.8l.2 .1zM361.2 249.9h.2zM361.3 244.6h.4zM361.3 249.4h.5zM361.3 249.6h.1zM361.3 249.9h.1zM361.3 243h.4zM361.4 243l.4 .1z"/>
<path d="M361.4 249.4h.4zM361.3 251.3h.4zM361.4 251.3h.4zM361.4 249.4l.4 .1zM361.4 251.2l.4 .1zM361.4 244.4l.3 .2h-.4zM361.4 244.4h.4l-.1 .2zM361.5 243.1l.4 .1zM361.5 249.5h.3zM361.4 251.2h.4zM361.5 251.2h.3zM361.5 243.2h.4z"/>
<path d="M361.4 244.4h.4zM361.5 244.3h.3zM361.5 249.5h.4zM361.6 243.2l.3 .2zM361.6 244.3h.3zM361.6 249.5l.3 .1zM361.6 251.1h.3zM361.6 249.6h.3zM361.6 249.6l.3 .1zM361.6 251l.3 .1zM361.6 251h.3zM361.7 243.4h.2z"/>
<path d="M361.7 243.4l.3 .2h-.3zM361.7 243.4h.2l.1 .2zM361.7 244.1h.2zM361.7 244.1l.2 .2h-.3zM361.7 244.1h.2v.2zM361.7 249.7h.2zM361.7 249.7l.2 .1zM361.7 249.8l.2 1.1h-.2zM361.7 249.8h.2v1.1zM361.7 250.9h.2zM361.7 250.9l.2 .1zM361.7 251h.2z"/>
<path d="M361.7 243.6l.3 .1zM361.7 243.9l.3 .1zM361.7 244l.2 .1h-.2zM361.7 244h.3l-.1 .1zM361.7 243.7l.3 .1zM361.7 243.8l.3 .1h-.3zM361.7 243.8l.3 .1z"/>
</g>
<g fill="none" stroke="#f00" stroke-width=".25">
<path d="M70.4 33.5l1.5 1.5M70.4 34.2h5.1M71.2 34.2v5.4M109.2 34.2h11.4M109.2 33.5l1.5 1.5M109.9 34.2v58.9M267.3 34.2h5.8M271.7 33.5l1.4 1.5M272.4 34.2v5.4M277.5 31.2h16M277.5 30.4l1.5 1.5M278.3 31.2v60.2"/>
<path d="M70.4 55.5l1.5 1.4M70.4 56.2h5.1M71.2 50.8v5.4M73.6 55.7v4.5M73.6 59.4h14.9M74.3 58.7l-1.4 1.5M93.7 59.4h14.9M108.6 55.7v4.5M109.3 58.7l-1.4 1.5M234.7 58.4h14.9M234.7 57.7v1.5M235.4 57.7l-1.5 1.5"/>
<path d="M254.8 58.4h14.9M267.3 56.2h5.8M269.7 57.7v1.5M270.5 57.7l-1.5 1.5M271.7 55.5l1.4 1.4M272.4 50.8v5.4M109.9 98.3v58.9M278.3 102.9v60.2M109.2 157.2h11.4M109.2 156.5l1.5 1.5M113 147.1v14.1M113.7 159.8l-1.4 1.4"/>
<path d="M230.3 147.1v14.1M231 159.8l-1.5 1.4M283 150.9v16.3M283.8 159.8l-1.5 1.4M322.6 150.9v16.3M113 160.5h52.9M177.5 160.5h76.6M259.2 160.5h23.8M277.5 163.1h16M277.5 162.3l1.5 1.5M283 166.5h14M283.8 165.7l-1.5 1.5"/>
<path d="M308.7 166.5h13.9M323.3 165.7l-1.4 1.5M235.4 222v10.5M235.4 222.7h35.2M236.1 222l-1.4 1.4M238.6 225.3l1.5 1.5M238.6 226.1h1.6M239.4 226.1v7.6M285.2 222.7h35.2M320.4 222v10.5M321.1 222l-1.4 1.4M358.6 232.3v1.8h1.7"/>
<path d="M358.6 233.2v.9h.8M358.6 231v.7M358.6 232.1v.7M359.4 229.8h-.8v.8M359.8 234.1h.7M359.8 229.8h.7M360.3 229.8h-1.7v1.8M360.9 229.8h.7M361.1 229.8h1.7v1.8M362 229.8h.8v.8M362.8 233.2v.9h-.8M362.8 231v.7"/>
<path d="M362.8 232.1v2h-1.9M238.6 251.8l1.5 1.4M238.6 252.5h.7M239.4 244.9v7.6M358.6 250.7v1.8h1.7M358.6 244.3v1.8h1.8M359.6 243.5l-.1 1.5 1.6-.1M359.7 249.3l1.6-.2 .4 .2 .2 .3v1.4l-.2 .4-1.6 .1-.5-.2-.1-1.7zM359.8 249.5l.3-.1 1.5 .1v1.6l-.2 .2-1.4-.1-.3-.2zM360.1 250.3l.3 .6h.6M360.1 243.1l-.3 .6 .1 .9 .9 .1 .6-.3M360.2 243.2h.2l.2 .6 .3 .3 .5-.1v.2a.81 .81 0 0 1-.9-.1 .81 .81 0 0 1-.3-.9z"/>
<path d="M360.3 248.2h-1.7v1.8M360.3 250.3l.2 .4h.4M360.4 249.8h.7l.2 .5M360.4 241.9h-1.8v1.7M360.5 250h.4l.2 .3M360.8 242.8a.94 .94 0 0 1 .9 1M361.1 248.2h1.7v1.8M361.1 241.9h1.8v1.7M361.4 242.7l-.9-.1-.5 .2M361.9 243.2l.1 .7-.3 .7M362.8 250.7v1.8h-1.7M362.9 244.3v1.8h-1.8"/>
<circle cx="361.3" cy="249.7" r=".15"/>
</g>
<path d="M26.1 289.4h118.4" fill="none" stroke="#636466" stroke-width=".25"/>
<path d="M235.4 230.5v22M318.9 226.1h-79.1a4.3 4.3 0 0 0-4.3 4.4M57.3 247.4h88v1.4h-88z" fill="none" stroke="#dd6e00" stroke-width=".3"/>
<path d="M67.6 31.2v224.2M69 31.2v224.2" fill="none" stroke="#dd6e00" stroke-width=".25"/>
<text font-size="11.7" x="39.2" y="120.6" transform="rotate(90 39.2 120.6)">BALCONY</text>
<text font-size="10.5" fill="#d39e00" x="384.6" y="272.4">M</text>
<text font-size="10.2" fill="#636466" x="26.1" y="287.2">MASTER BEDROOM LAYOUT</text>
<g font-size="7.8">
<text x="155" y="172.2">MASTER</text>
<text x="148.9" y="182.1">BED ROOM 1</text>
<text x="146.9" y="191.9">12'-9'' x 15'-1''</text>
</g>
<text font-size="7.5" fill="#d39e00" x="394.3" y="272.4">aya</text>
<text font-size="6.5" x="72.5" y="136" transform="rotate(90 72.5 136)">AC</text>
<text font-size="5.6" x="361.6" y="166">DRAWING DETAIL</text>
<g font-size="5.1" fill="#00f">
<text x="73" y="50.5" transform="rotate(-90 73 50.5)">1'-3&quot;</text>
<text x="274.2" y="50.5" transform="rotate(-90 274.2 50.5)">1'-3&quot;</text>
<text x="89.2" y="61.3">2'</text>
<text x="250.3" y="60.3">2'</text>
<text x="111.8" y="97.7" transform="rotate(-90 111.8 97.7)">7'</text>
<text x="280.1" y="102.2" transform="rotate(-90 280.1 102.2)">7'-6&quot;</text>
<text x="166.6" y="162.3">6'-8&quot;</text>
<text x="254.8" y="162.3">3'</text>
<text x="297.8" y="168.3">2'-3&quot;</text>
<text x="271.5" y="224.5">4'-10&quot;</text>
<text x="241.2" y="244.5" transform="rotate(-90 241.2 244.5)">1'-6&quot;</text>
</g>
<g font-size="4.9">
<text x="232.2" y="175.6">A</text>
<text x="224.2" y="183.3">D</text>
<text x="240.2" y="183.3">B</text>
<text x="232.1" y="191.5">C</text>
</g>
<g font-size="4.5">
<text x="366.6" y="12.4">DRAWING TITLE :</text>
<text x="361.4" y="26.5">MASTER BEDROOM-1</text>
<text x="362.5" y="31.7">FURNITURE LAYOUT</text>
<text x="358.8" y="77.5">SITE ADDRESS:</text>
<text x="359.6" y="105.2">CLIENT NAME:</text>
</g>
<g font-size="4.4">
<text x="374.9" y="89.3">Vadodara</text>
<text x="371.3" y="113.5">PANCHOLI'S</text>
</g>
<g font-size="3.3">
<text x="359.7" y="42.3">NOTES:</text>
<text x="363" y="131.8">DATE:</text>
<text x="386.6" y="131.8">06-06-2024</text>
<text x="362.2" y="147.2">NORTH:</text>
<text x="359.6" y="177.8">REVISION NO.</text>
<text x="359.6" y="184.9">REVISED DATE:</text>
<text x="393.3" y="184.3">05/03/26</text>
<text x="359" y="191">SCALE:</text>
<text x="395.5" y="190.9">N.T.S</text>
<text x="359.6" y="197.1">DRAWN BY:</text>
<text x="390.6" y="197.1">PRASANNA</text>
<text x="359.6" y="204.1">CHECKED BY:</text>
<text x="393.9" y="204.5">MITTAL</text>
</g>
<g font-size="2.9" fill="#d39e00">
<text x="388.5" y="277.2">SPACE</text>
<text x="401.1" y="277.2">STUDIO</text>
</g>
<g font-size="2.8">
<text x="365.8" y="232.7">www.mayaspace.studio</text>
<text x="365.5" y="238.5">mayaspace.studio@gmail.com</text>
<text x="365" y="245.2">+918980144077</text>
<text x="365.5" y="251">@mayaspace.studio</text>
</g>
<g font-size="2.5">
<text x="359.2" y="49.4">* DO NOT SCALE THE DRAWING.</text>
<text x="359.2" y="54.1">* ALL DIMENSIONS ARE IN FEET \ INCHES.</text>
<text x="359.2" y="59">* ANY DISCREPENCY IN THE DRAWING</text>
<text x="360.7" y="62">TO BE BROUGHT IN THE DESIGNER'S</text>
<text x="360.7" y="65.1">NOTICE BEFORE IMPLEMENTATION</text>
<text x="360.7" y="68.1">ON SITE.</text>
</g>
<g font-size="2.4">
<text x="391.3" y="177.2">R1</text>
<text x="398.2" y="177.2">R2</text>
<text x="405.3" y="177.2">R3</text>
</g>
</svg>
